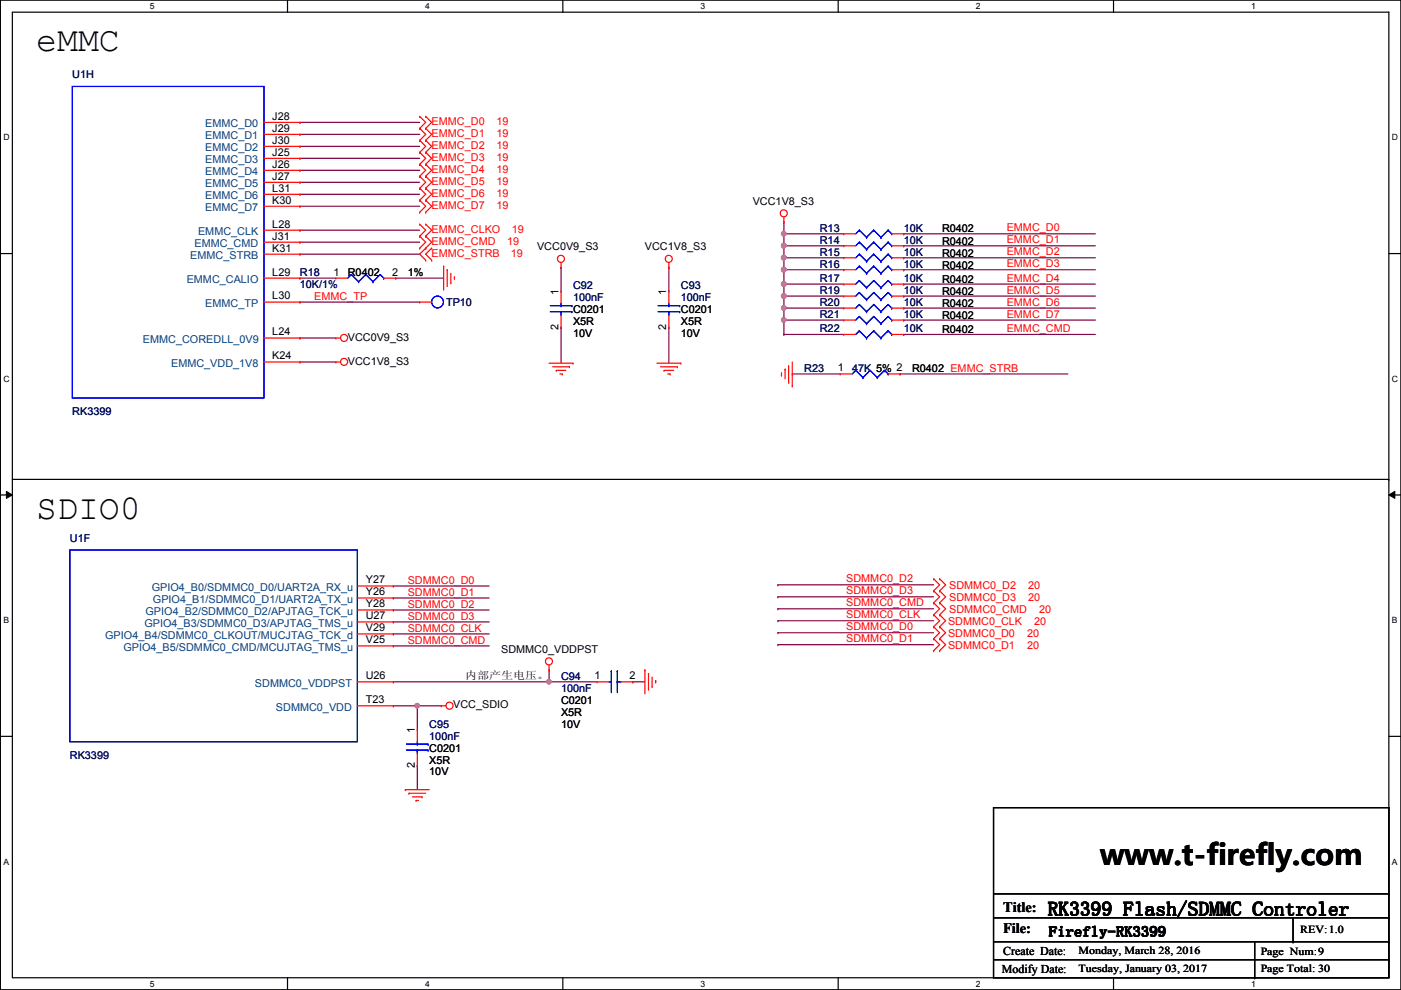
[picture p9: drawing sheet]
<svg xmlns="http://www.w3.org/2000/svg" width="297mm" height="210mm" viewBox="0 0 297 210" stroke-linecap="round" stroke-linejoin="round" font-family="sans-serif">
<path d="M.1 0h296.9v209.8h-296.9zM2.6 2.6h291.9v204.7h-291.9z" fill="none" stroke="#000" stroke-width=".25"/>
<g fill="#fff">
<path d="M31.8 .3h1v2h-1z"/>
<path d="M31.8 207.6h1v1.9h-1z"/>
</g>
<path d="M61 0v2.6M61 207.3v2.5" fill="none" stroke="#000" stroke-width=".25"/>
<g fill="#fff">
<path d="M90.1 .3h1v2h-1z"/>
<path d="M90.1 207.6h1v1.9h-1z"/>
</g>
<path d="M119.3 0v2.6M119.3 207.3v2.5" fill="none" stroke="#000" stroke-width=".25"/>
<g fill="#fff">
<path d="M148.5 .3h1v2h-1z"/>
<path d="M148.5 207.6h1v1.9h-1z"/>
</g>
<path d="M177.7 0v2.6M177.7 207.3v2.5" fill="none" stroke="#000" stroke-width=".25"/>
<g fill="#fff">
<path d="M206.9 .3h1v2h-1z"/>
<path d="M206.9 207.6h1v1.9h-1z"/>
</g>
<path d="M236.1 0v2.6M236.1 207.3v2.5" fill="none" stroke="#000" stroke-width=".25"/>
<g fill="#fff">
<path d="M265.3 .3h.9v2h-.9z"/>
<path d="M265.3 207.6h.9v1.9h-.9z"/>
<path d="M.7 28.2h1.3v1.9h-1.3z"/>
<path d="M295.1 28.2h1.3v1.9h-1.3z"/>
<path d="M.7 79.3h1.3v2h-1.3z"/>
<path d="M295.1 79.3h1.3v2h-1.3z"/>
</g>
<path d="M.1 53.8h2.5M294.5 53.8h2.5" fill="none" stroke="#000" stroke-width=".25"/>
<g fill="#fff">
<path d="M.7 130.5h1.2v2h-1.2z"/>
<path d="M295.1 130.5h1.2v2h-1.2z"/>
</g>
<path d="M.1 104.9h2.5M294.5 104.9h2.5" fill="none" stroke="#000" stroke-width=".25"/>
<path d="M1.4 104.2l1.2 .7-1.2 .8zM294.5 104.9l1.2-.7v1.5z" fill="#000"/>
<path d="M1.4 104.2l1.2 .7-1.2 .8zM294.5 104.9l1.2-.7v1.5z" fill="none" stroke="#000" stroke-width=".21"/>
<g fill="#fff">
<path d="M.7 181.7h1.2v2h-1.2z"/>
<path d="M295.1 181.7h1.2v2h-1.2z"/>
</g>
<path d="M2.6 101.6h291.9M294.5 101.6h.1M.1 156.1h2.5M294.5 156.1h2.5" fill="none" stroke="#000" stroke-width=".25"/>
<g fill="none" stroke="#800040" stroke-width=".25">
<path d="M63.6 26h.1M63.6 38.7h.1M63.6 36.1h.1M63.6 33.6h.1M63.6 31h.1M63.6 28.5h.1M63.6 26h25.4M63.6 38.7h25.4M63.6 36.1h25.4M63.6 33.6h25.4M63.6 31h25.4M63.6 28.5h25.4"/>
<path d="M63.6 48.8h.1M63.6 51.4h.1M63.6 43.7h.1M63.6 41.2h.1M63.6 59h.1M63.6 53.9h.1M63.6 48.8h25.4M63.6 51.4h25.4M63.6 43.7h25.4M63.6 41.2h25.4M63.6 59h7.6M63.6 53.9h25.4"/>
<path d="M83.9 59h.1M83.9 59h10.2M119 56.7h.1M119 56.7v5.1M141.8 56.7h.1M141.8 56.7v5.1M63.6 64.1h.1M63.6 71.7h.1M63.6 76.8h.1M63.6 64.1h25.4M63.6 71.7h7.6M63.6 76.8h7.6"/>
<path d="M119 69.4h.1M119 69.4v7.6M141.8 69.4h.1M141.8 69.4v7.6M83.4 136.9h.1M83.4 126.8h.1M83.4 124.2h.1M83.4 134.4h.1M83.4 129.3h.1M83.4 131.9h.1M83.4 136.9h20.3M83.4 126.8h20.3"/>
<path d="M83.4 124.2h20.3M83.4 134.4h20.3M83.4 129.3h20.3M83.4 131.9h20.3M83.4 144.6h.1M83.4 144.6h43.2M88.5 149.6h.1M88.5 149.6h5.1M116.4 142h.1M116.4 144.6h.1M116.4 142v2.6M88.5 162.3h.1"/>
<path d="M88.5 162.3v5.1"/>
</g>
<circle cx="116.4" cy="144.5" r=".49" fill="#f0f"/>
<circle cx="116.4" cy="144.5" r=".49" fill="none" stroke="#f0f" stroke-width=".25"/>
<path d="M88.5 149.6h.1M88.5 149.6v5.1M134.2 144.6h.1M134.2 144.6h2.5" fill="none" stroke="#800040" stroke-width=".25"/>
<circle cx="88.5" cy="149.6" r=".49" fill="#f0f"/>
<circle cx="88.5" cy="149.6" r=".49" fill="none" stroke="#f0f" stroke-width=".25"/>
<g fill="none" stroke="#800040" stroke-width=".25">
<path d="M166.2 62.8h.1M166.2 67.9h.1M166.2 62.8h12.7M166.2 67.9h12.7M168 79.3h.1M168 79.3h10.1M190.8 79.3h.1M190.8 79.3h35.6M164.9 124h.1M164.9 126.5h.1M164.9 129.1h.1M164.9 131.6h.1"/>
<path d="M164.9 134.2h.1M164.9 136.7h.1M164.9 124h33M164.9 126.5h33M164.9 129.1h33M164.9 131.6h33M164.9 134.2h33M164.9 136.7h33M83.4 149.6h.1M83.4 149.6h5.1"/>
</g>
<circle cx="166.2" cy="67.8" r=".49" fill="#f0f"/>
<circle cx="166.2" cy="67.8" r=".49" fill="none" stroke="#f0f" stroke-width=".25"/>
<path d="M166.2 52.1h.1M166.2 54.7h.1M166.2 49.6h.1M166.2 57.2h.1M166.2 52.1h12.7M166.2 54.7h12.7M166.2 49.6h12.7M166.2 57.2h12.7" fill="none" stroke="#800040" stroke-width=".25"/>
<circle cx="166.2" cy="57.2" r=".49" fill="#f0f"/>
<circle cx="166.2" cy="57.2" r=".49" fill="none" stroke="#f0f" stroke-width=".25"/>
<path d="M166.2 54.7h.1M166.2 54.7v2.5" fill="none" stroke="#800040" stroke-width=".25"/>
<circle cx="166.2" cy="57.2" r=".49" fill="#f0f"/>
<circle cx="166.2" cy="57.2" r=".49" fill="none" stroke="#f0f" stroke-width=".25"/>
<circle cx="166.2" cy="54.6" r=".49" fill="#f0f"/>
<circle cx="166.2" cy="54.6" r=".49" fill="none" stroke="#f0f" stroke-width=".25"/>
<path d="M166.2 60.2h.1M166.2 60.2v2.6" fill="none" stroke="#800040" stroke-width=".25"/>
<circle cx="166.2" cy="62.8" r=".49" fill="#f0f"/>
<circle cx="166.2" cy="62.8" r=".49" fill="none" stroke="#f0f" stroke-width=".25"/>
<path d="M166.2 52.1h.1M166.2 52.1v2.6" fill="none" stroke="#800040" stroke-width=".25"/>
<circle cx="166.2" cy="54.6" r=".49" fill="#f0f"/>
<circle cx="166.2" cy="54.6" r=".49" fill="none" stroke="#f0f" stroke-width=".25"/>
<circle cx="166.2" cy="52.1" r=".49" fill="#f0f"/>
<circle cx="166.2" cy="52.1" r=".49" fill="none" stroke="#f0f" stroke-width=".25"/>
<path d="M166.2 62.8h.1M166.2 62.8v2.5" fill="none" stroke="#800040" stroke-width=".25"/>
<circle cx="166.2" cy="62.8" r=".49" fill="#f0f"/>
<circle cx="166.2" cy="62.8" r=".49" fill="none" stroke="#f0f" stroke-width=".25"/>
<path d="M166.2 49.6h.1M166.2 49.6v2.5" fill="none" stroke="#800040" stroke-width=".25"/>
<circle cx="166.2" cy="52.1" r=".49" fill="#f0f"/>
<circle cx="166.2" cy="52.1" r=".49" fill="none" stroke="#f0f" stroke-width=".25"/>
<circle cx="166.2" cy="49.5" r=".49" fill="#f0f"/>
<circle cx="166.2" cy="49.5" r=".49" fill="none" stroke="#f0f" stroke-width=".25"/>
<g fill="none" stroke="#800040" stroke-width=".25">
<path d="M166.2 57.2h.1M166.2 57.2v3M191.6 49.6h.1M191.6 52.1h.1M191.6 54.7h.1M191.6 57.2h.1M191.6 49.6h40.6M191.6 52.1h40.6M191.6 54.7h40.6M191.6 57.2h40.6M166.2 67.9h.1M166.2 70.9h.1"/>
<path d="M166.2 67.9v3M166.2 70.9h12.7M191.6 60.2h.1M191.6 62.8h.1M191.6 65.3h.1M191.6 67.9h.1M191.6 70.9h.1M191.6 60.2h40.6M191.6 62.8h40.6M191.6 65.3h40.6M191.6 67.9h40.6M191.6 70.9h40.6"/>
</g>
<circle cx="166.2" cy="60.2" r=".49" fill="#f0f"/>
<circle cx="166.2" cy="60.2" r=".49" fill="none" stroke="#f0f" stroke-width=".25"/>
<path d="M166.2 47h.1M166.2 47v2.6M166.2 65.3h.1M166.2 65.3v2.6" fill="none" stroke="#800040" stroke-width=".25"/>
<circle cx="166.2" cy="65.3" r=".49" fill="#f0f"/>
<circle cx="166.2" cy="65.3" r=".49" fill="none" stroke="#f0f" stroke-width=".25"/>
<path d="M166.2 60.2h.1M166.2 60.2h12.7" fill="none" stroke="#800040" stroke-width=".25"/>
<circle cx="166.2" cy="60.2" r=".49" fill="#f0f"/>
<circle cx="166.2" cy="60.2" r=".49" fill="none" stroke="#f0f" stroke-width=".25"/>
<path d="M166.2 65.3h.1M166.2 65.3h12.7" fill="none" stroke="#800040" stroke-width=".25"/>
<g fill="none" stroke="#f00" stroke-width=".25">
<path d="M56 26h7.6M56 28.5h7.6M56 31h7.6M56 33.6h7.6M56 36.1h7.6M56 38.7h7.6M63.6 26h.1M63.6 28.5h.1M63.6 31h.1M63.6 33.6h.1M63.6 36.1h.1M63.6 38.7h.1"/>
<path d="M89 27.2h.1M89 24.7h.1M89 29.8h.1M89 32.3h.1M89 34.8h.1M89 37.4h.1M89 39.9h.1M89 24.7l1.3 1.3-1.3 1.2M89 27.2l1.3 1.3-1.3 1.3M89 29.8l1.3 1.2-1.3 1.3M89 32.3l1.3 1.3-1.3 1.2M89 34.8l1.3 1.3-1.3 1.3"/>
<path d="M89 37.4l1.3 1.3-1.3 1.2M89 39.9l1.3 1.3-1.3 1.3M90.3 27.2h.1M90.3 24.7h.1M90.3 29.8h.1M90.3 32.3h.1M90.3 34.8h.1M90.3 37.4h.1M90.3 39.9h.1M90.3 24.7l1.2 1.3-1.2 1.2M90.3 27.2l1.2 1.3-1.2 1.3M90.3 29.8l1.2 1.2-1.2 1.3"/>
<path d="M90.3 32.3l1.2 1.3-1.2 1.2M90.3 34.8l1.2 1.3-1.2 1.3M90.3 37.4l1.2 1.3-1.2 1.2M90.3 39.9l1.2 1.3-1.2 1.3M56 59h7.6M56 53.9h7.6M56 48.8h7.6M56 51.4h7.6M56 41.2h7.6M56 43.7h7.6M63.6 53.9h.1M63.6 48.8h.1"/>
<path d="M63.6 51.4h.1M63.6 41.2h.1M63.6 43.7h.1M63.6 59h.1M71.2 59h.1M71.2 59h2.5M81.4 59h2.5M83.9 59h.1M89 52.6h.1M89 50.1h.1M89 47.5h.1M89 42.5h.1"/>
<path d="M89 45h.1M89 50.1l1.3 1.3-1.3 1.2M89 47.5l1.3 1.3-1.3 1.3M89 42.5l1.3 1.2-1.3 1.3M90.3 52.6h.1M90.3 50.1h.1M90.3 47.5h.1M90.3 42.5h.1M90.3 45h.1M90.3 55.2h.1M90.3 50.1l1.2 1.3-2.5 2.5 1.3 1.3M90.3 47.5l1.2 1.3-1.2 1.3"/>
<path d="M90.3 42.5l1.2 1.2-1.2 1.3M91.5 55.2h.1M91.5 52.6h.1M91.5 52.6l-1.2 1.3 1.2 1.3M94.1 56.4h.1M94.1 56.4v5.1M94.8 57.2h.1M94.8 57.2v3.5M95.6 60h.1M95.6 58v2M96.3 58.7h.1M96.3 58.7v.5"/>
<path d="M119 56.7h.1M119 55.7v1M141.8 56.7h.1M141.8 55.7v1M166.2 47h.1M166.2 46v1M178.9 57.2h.1M178.9 49.6h.1M178.9 52.1h.1M178.9 54.7h.1M178.9 57.2h2.5M178.9 49.6h2.5"/>
<path d="M178.9 52.1h2.5M178.9 54.7h2.5M189.1 57.2h2.5M189.1 49.6h2.5M189.1 52.1h2.5M189.1 54.7h2.5M191.6 57.2h.1M191.6 49.6h.1M191.6 52.1h.1M191.6 54.7h.1M56 76.8h7.6M56 71.7h7.6"/>
<path d="M56 64.1h7.6M63.6 76.8h.1M63.6 64.1h.1M63.6 71.7h.1M71.2 76.8h.1M71.2 71.7h.1M71.2 76.8h1M71.2 71.7h1M89 64.1h.1M89 64.1h2.5M116.4 77h5.1M117.2 77.8h3.5"/>
<path d="M117.9 78.5h.1M117.9 78.5h2.1M118.7 79.3h.5M119 61.8h.1M119 69.4h.1M119 61.8v2.5M119 66.8v2.6M119.2 79.3h.1M120.7 77.8h.1M121.5 77h.1M139.3 77h5.1M140 77.8h3.6"/>
<path d="M140.8 78.5h.1M140.8 78.5h2M141.6 79.3h.5M141.8 61.8h.1M141.8 69.4h.1M141.8 61.8v2.5M141.8 66.8v2.6M142.1 79.3h.1M143.6 77.8h.1M144.4 77h.1M165.7 79.5h.1M165.7 79v.5"/>
<path d="M166.5 78.3h.1M166.5 78.3v2M167.2 77.5v3.6M168 76.8v5M178.1 79.3h.1M178.1 79.3h2.6M178.9 60.2h.1M178.9 70.9h.1M178.9 62.8h.1M178.9 65.3h.1M178.9 67.9h.1M178.9 60.2h2.5"/>
<path d="M178.9 70.9h2.5M178.9 62.8h2.5M178.9 65.3h2.5M178.9 67.9h2.5M188.3 79.3h2.5M189.1 60.2h2.5M189.1 70.9h2.5M189.1 62.8h2.5M189.1 65.3h2.5M189.1 67.9h2.5M190.8 79.3h.1M191.6 60.2h.1"/>
<path d="M191.6 70.9h.1M191.6 62.8h.1M191.6 65.3h.1M191.6 67.9h.1M167.2 81.1h.1M168 81.8h.1M75.8 124.2h7.6M75.8 126.8h7.6M75.8 129.3h7.6M75.8 131.9h7.6M75.8 134.4h7.6M75.8 136.9h7.6"/>
<path d="M83.4 124.2h.1M83.4 126.8h.1M83.4 129.3h.1M83.4 131.9h.1M83.4 134.4h.1M83.4 136.9h.1M197.9 122.7h.1M197.9 125.3h.1M197.9 127.8h.1M197.9 130.3h.1M197.9 132.9h.1M197.9 135.4h.1"/>
<path d="M197.9 138h.1M197.9 122.7l1.3 1.3-1.3 1.3M197.9 125.3l1.3 1.2-1.3 1.3M197.9 127.8l1.3 1.3-1.3 1.2M197.9 130.3l1.3 1.3-1.3 1.3M197.9 132.9l1.3 1.3-1.3 1.2M197.9 135.4l1.3 1.3-1.3 1.3M199.2 122.7h.1M199.2 125.3h.1M199.2 127.8h.1M199.2 130.3h.1M199.2 132.9h.1"/>
<path d="M199.2 135.4h.1M199.2 138h.1M199.2 122.7l1.3 1.3-1.3 1.3M199.2 125.3l1.3 1.2-1.3 1.3M199.2 127.8l1.3 1.3-1.3 1.2M199.2 130.3l1.3 1.3-1.3 1.3M199.2 132.9l1.3 1.3-1.3 1.2M199.2 135.4l1.3 1.3-1.3 1.3M75.8 149.6h7.6M75.8 144.6h7.6M83.4 149.6h.1M83.4 144.6h.1"/>
<path d="M88.5 154.7h.1M88.5 154.7v2.6M88.5 159.8v2.5M93.6 149.6h.1M93.6 149.6h1M116.4 142h.1M116.4 141v1M126.6 144.6h.1M126.6 144.6h2.5M131.7 144.6h2.5M134.2 144.6h.1M136.7 142h.1"/>
<path d="M136.7 142v5.1M137.5 142.8h.1M137.5 142.8v3.5M138.3 145.6h.1M138.3 143.6v2M139 144.3h.1M139 144.3v.5M85.9 167.4h.1M85.9 167.4h5.1M86.7 168.2h.1M86.7 168.2h3.6M87.5 169h2"/>
<path d="M88.2 169.7h.1M88.2 169.7h.5M88.5 162.3h.1M89.5 169h.1"/>
<circle cx="118.9" cy="54.9" r=".75"/>
<circle cx="141.8" cy="54.9" r=".75"/>
<circle cx="166.2" cy="45.2" r=".75"/>
<circle cx="73" cy="76.7" r=".75"/>
<circle cx="73" cy="71.6" r=".75"/>
<circle cx="95.3" cy="149.6" r=".75"/>
<circle cx="116.4" cy="140.2" r=".75"/>
</g>
<g fill="none" stroke="#000" stroke-width=".25">
<path d="M210.6 171.2h83.9v36.1h-83.9zM210.6 189.5h83.9M210.6 194.6h83.9M210.6 199.7h83.9M266 199.7v7.6M274.1 199.7h.1M274.1 194.6v5.1M294.5 189.5h.1M294.5 194.6h.1M294.5 199.7h.1M210.6 203.5h83.9M266 207.3h.1"/>
<path d="M294.5 203.5h.1"/>
</g>
<g fill="none" stroke="#00f" stroke-width=".25">
<path d="M15.3 18.3h40.7v66.1h-40.7zM74.5 58.2h.1M74.5 58.2l-.8 .8M74.5 58.2l1.5 1.5M76 59.7h.1M77.6 58.2h.1M77.6 58.2l-1.6 1.5M77.6 58.2l1.5 1.5M79.1 59.7h.1M80.6 58.2h.1M80.6 58.2l-1.5 1.5M80.6 58.2l.8 .8"/>
<path d="M81.4 59h.1M182.2 56.4h.1M182.2 59.5h.1M182.2 48.8h.1M182.2 51.4h.1M182.2 53.9h.1M182.2 56.4l-.8 .8M182.2 56.4l1.5 1.6M182.2 59.5l-.8 .7M182.2 59.5l1.5 1.5M182.2 48.8l-.8 .8M182.2 48.8l1.5 1.5"/>
<path d="M182.2 51.4l-.8 .7M182.2 51.4l1.5 1.5M182.2 53.9l-.8 .8M182.2 53.9l1.5 1.5M183.7 58h.1M183.7 50.3h.1M183.7 52.9h.1M183.7 55.4h.1M185.2 56.4h.1M185.2 59.5h.1M185.2 48.8h.1M185.2 51.4h.1"/>
<path d="M185.2 53.9h.1M185.2 59.5l1.6 1.5M185.2 56.4l-1.5 1.6M185.2 56.4l1.6 1.6M185.2 59.5l-1.5 1.5M185.2 48.8l-1.5 1.5M185.2 48.8l1.6 1.5M185.2 51.4l-1.5 1.5M185.2 51.4l1.6 1.5M185.2 53.9l-1.5 1.5M185.2 53.9l1.6 1.5M186.8 58h.1"/>
<path d="M186.8 50.3h.1M186.8 52.9h.1M186.8 55.4h.1M188.3 56.4h.1M188.3 59.5h.1M188.3 48.8h.1M188.3 51.4h.1M188.3 53.9h.1M188.3 59.5l.8 .7M188.3 56.4l-1.5 1.6M188.3 56.4l.8 .8M188.3 59.5l-1.5 1.5"/>
<path d="M188.3 48.8l-1.5 1.5M188.3 48.8l.8 .8M188.3 51.4l-1.5 1.5M188.3 51.4l.8 .7M188.3 53.9l-1.5 1.5M188.3 53.9l.8 .8M189.1 57.2h.1M189.1 49.6h.1M189.1 52.1h.1M189.1 54.7h.1M116.7 66.1h4.5M116.7 64.8h4.5"/>
<path d="M119 64.8h.1M119 66.1h.1M119 64.3v.5M119 66.1v.7M121.2 66.1h.1M121.2 64.8h.1M139.5 66.1h4.6M139.5 64.8h4.6M141.8 64.8h.1M141.8 66.1h.1M141.8 64.3v.5M141.8 66.1v.7"/>
<path d="M144.1 66.1h.1M144.1 64.8h.1M181.4 78.5h.1M181.4 78.5l-.7 .8M181.4 78.5l1.6 1.6M182.2 70.1h.1M182.2 62h.1M182.2 64.6h.1M182.2 67.1h.1M182.2 70.1l-.8 .8M182.2 70.1l1.5 1.6M182.2 67.1l1.5 1.5"/>
<path d="M182.2 62l-.8 .8M182.2 62l1.5 1.5M182.2 64.6l-.8 .7M182.2 64.6l1.5 1.5M182.2 67.1l-.8 .8M183.7 61h.1M183.7 71.7h.1M183.7 63.5h.1M183.7 66.1h.1M183.7 68.6h.1M184.5 78.5h.1M184.5 78.5l-1.5 1.6"/>
<path d="M184.5 78.5l1.5 1.6M185.2 70.1h.1M185.2 62h.1M185.2 64.6h.1M185.2 67.1h.1M185.2 67.1l-1.5 1.5M185.2 70.1l-1.5 1.6M185.2 70.1l1.6 1.6M185.2 67.1l1.6 1.5M185.2 62l-1.5 1.5M185.2 62l1.6 1.5M185.2 64.6l-1.5 1.5"/>
<path d="M185.2 64.6l1.6 1.5M186.8 61h.1M186.8 71.7h.1M186.8 63.5h.1M186.8 66.1h.1M186.8 68.6h.1M187.5 78.5h.1M187.5 78.5l-1.5 1.6M187.5 78.5l.8 .8M188.3 70.1h.1M188.3 79.3h.1M188.3 62h.1"/>
<path d="M188.3 64.6h.1M188.3 67.1h.1M188.3 67.1l-1.5 1.5M188.3 70.1l-1.5 1.6M188.3 70.1l.8 .8M188.3 62l-1.5 1.5M188.3 62l.8 .8M188.3 64.6l-1.5 1.5M188.3 64.6l.8 .7M188.3 67.1l.8 .8M189.1 60.2h.1M189.1 70.9h.1"/>
<path d="M189.1 62.8h.1M189.1 65.3h.1M189.1 67.9h.1M183 80.1h.1M186 80.1h.1M14.8 116.6h61v40.7h-61zM86.2 159h4.6M86.2 157.8h4.6M88.5 157.8h.1M88.5 159h.1M88.5 157.3v.5M88.5 159v.8"/>
<path d="M90.8 159h.1M90.8 157.8h.1M129.1 144.6h.5M129.6 144.6h.1M129.6 142.3h.1M129.6 142.3v4.6M130.9 142.3h.1M130.9 144.6h.1M130.9 144.6h.8M130.9 142.3v4.6"/>
<circle cx="92.8" cy="64" r="1.25"/>
</g>
<circle cx="116.4" cy="144.5" r=".49" fill="#f0f"/>
<circle cx="116.4" cy="144.5" r=".49" fill="none" stroke="#f0f" stroke-width=".25"/>
<circle cx="88.5" cy="149.6" r=".49" fill="#f0f"/>
<circle cx="88.5" cy="149.6" r=".49" fill="none" stroke="#f0f" stroke-width=".25"/>
<circle cx="166.2" cy="67.8" r=".49" fill="#f0f"/>
<circle cx="166.2" cy="67.8" r=".49" fill="none" stroke="#f0f" stroke-width=".25"/>
<circle cx="166.2" cy="57.2" r=".49" fill="#f0f"/>
<circle cx="166.2" cy="57.2" r=".49" fill="none" stroke="#f0f" stroke-width=".25"/>
<circle cx="166.2" cy="57.2" r=".49" fill="#f0f"/>
<circle cx="166.2" cy="57.2" r=".49" fill="none" stroke="#f0f" stroke-width=".25"/>
<circle cx="166.2" cy="54.6" r=".49" fill="#f0f"/>
<circle cx="166.2" cy="54.6" r=".49" fill="none" stroke="#f0f" stroke-width=".25"/>
<circle cx="166.2" cy="62.8" r=".49" fill="#f0f"/>
<circle cx="166.2" cy="62.8" r=".49" fill="none" stroke="#f0f" stroke-width=".25"/>
<circle cx="166.2" cy="54.6" r=".49" fill="#f0f"/>
<circle cx="166.2" cy="54.6" r=".49" fill="none" stroke="#f0f" stroke-width=".25"/>
<circle cx="166.2" cy="52.1" r=".49" fill="#f0f"/>
<circle cx="166.2" cy="52.1" r=".49" fill="none" stroke="#f0f" stroke-width=".25"/>
<circle cx="166.2" cy="62.8" r=".49" fill="#f0f"/>
<circle cx="166.2" cy="62.8" r=".49" fill="none" stroke="#f0f" stroke-width=".25"/>
<circle cx="166.2" cy="52.1" r=".49" fill="#f0f"/>
<circle cx="166.2" cy="52.1" r=".49" fill="none" stroke="#f0f" stroke-width=".25"/>
<circle cx="166.2" cy="49.5" r=".49" fill="#f0f"/>
<circle cx="166.2" cy="49.5" r=".49" fill="none" stroke="#f0f" stroke-width=".25"/>
<circle cx="166.2" cy="60.2" r=".49" fill="#f0f"/>
<circle cx="166.2" cy="60.2" r=".49" fill="none" stroke="#f0f" stroke-width=".25"/>
<circle cx="166.2" cy="65.3" r=".49" fill="#f0f"/>
<circle cx="166.2" cy="65.3" r=".49" fill="none" stroke="#f0f" stroke-width=".25"/>
<circle cx="166.2" cy="60.2" r=".49" fill="#f0f"/>
<circle cx="166.2" cy="60.2" r=".49" fill="none" stroke="#f0f" stroke-width=".25"/>
<g font-size="7.4">
<text x="7.7" y="10.7">eMMC</text>
<text x="7.7" y="110">SDIO0</text>
</g>
<text font-size="6.1" x="233.3" y="183.3">www.t-firefly.com</text>
<text font-size="4.1" x="222.2" y="194.1">RK3399 Flash/SDMMC Controler</text>
<g font-size="3">
<text x="212.7" y="193.3">Title:</text>
<text x="212.7" y="197.9">File:</text>
<text x="222.4" y="198.5">Firefly-RK3399</text>
</g>
<g font-size="2.5">
<text x="212.7" y="202.5">Create Date:</text>
<text x="212.4" y="206.3">Modify Date:</text>
</g>
<g font-size="2.3" fill="#000080">
<text x="15.3" y="16.6">U1H</text>
<text x="173.8" y="49.1">R13</text>
<text x="173.8" y="51.6">R14</text>
<text x="191.6" y="49.1">10K</text>
<text x="191.6" y="51.6">10K</text>
<text x="63.6" y="58.5">R18</text>
<text x="173.8" y="56.7">R16</text>
<text x="173.8" y="59.8">R17</text>
<text x="173.8" y="54.2">R15</text>
<text x="191.6" y="56.7">10K</text>
<text x="191.6" y="59.8">10K</text>
<text x="191.6" y="54.2">10K</text>
<text x="63.6" y="61">10K/1%</text>
<text x="94.6" y="64.9">TP10</text>
<text x="121.5" y="61.3">C92</text>
<text x="121.5" y="63.8">100nF</text>
<text x="144.4" y="61.3">C93</text>
<text x="144.4" y="63.8">100nF</text>
<text x="173.8" y="62.3">R19</text>
<text x="173.8" y="64.9">R20</text>
<text x="191.6" y="62.3">10K</text>
<text x="191.6" y="64.9">10K</text>
<text x="173.8" y="70.4">R22</text>
<text x="173.8" y="67.4">R21</text>
<text x="191.6" y="70.4">10K</text>
<text x="191.6" y="67.4">10K</text>
<text x="170.5" y="78.8">R23</text>
<text x="180.7" y="78.8">47K 5% 2</text>
<text x="15.3" y="88">RK3399</text>
<text x="14.8" y="114.9">U1F</text>
<text x="119" y="144.1">C94</text>
<text x="119" y="146.6">100nF</text>
<text x="91" y="154.3">C95</text>
<text x="14.8" y="160.9">RK3399</text>
<text x="91" y="156.8">100nF</text>
</g>
<g font-size="2.3" fill="#004080">
<text x="43.5" y="27">EMMC_D0</text>
<text x="43.5" y="29.5">EMMC_D1</text>
<text x="43.5" y="32.1">EMMC_D2</text>
<text x="43.5" y="34.6">EMMC_D3</text>
<text x="43.5" y="37.2">EMMC_D4</text>
<text x="43.5" y="39.7">EMMC_D5</text>
<text x="43.5" y="42.2">EMMC_D6</text>
<text x="43.5" y="44.8">EMMC_D7</text>
<text x="41.2" y="52.4">EMMC_CMD</text>
<text x="42" y="49.9">EMMC_CLK</text>
<text x="40.3" y="54.9">EMMC_STRB</text>
<text x="39.6" y="60">EMMC_CALIO</text>
<text x="43.5" y="65.1">EMMC_TP</text>
<text x="30.3" y="72.7">EMMC_COREDLL_0V9</text>
<text x="36.3" y="77.8">EMMC_VDD_1V8</text>
<text x="32.2" y="125.3">GPIO4_B0/SDMMC0_D0/UART2A_RX_u</text>
<text x="30.9" y="130.4">GPIO4_B2/SDMMC0_D2/APJTAG_TCK_u</text>
<text x="32.4" y="127.8">GPIO4_B1/SDMMC0_D1/UART2A_TX_u</text>
<text x="22.3" y="135.5">GPIO4_B4/SDMMC0_CLKOUT/MUCJTAG_TCK_d</text>
<text x="30.6" y="132.9">GPIO4_B3/SDMMC0_D3/APJTAG_TMS_u</text>
<text x="26.2" y="138">GPIO4_B5/SDMMC0_CMD/MCUJTAG_TMS_u</text>
<text x="54.1" y="145.6">SDMMC0_VDDPST</text>
<text x="58.5" y="150.7">SDMMC0_VDD</text>
</g>
<g font-size="2.3">
<text x="57.7" y="25.4">J28</text>
<text x="57.7" y="27.9">J29</text>
<text x="57.7" y="30.5">J30</text>
<text x="57.7" y="33">J25</text>
<text x="57.7" y="35.6">J26</text>
<text x="57.7" y="38.1">J27</text>
<text x="57.7" y="40.6">L31</text>
<text x="57.7" y="43.2">K30</text>
<text x="159.6" y="43.5">VCC1V8_S3</text>
<text x="57.7" y="53.3">K31</text>
<text x="57.7" y="48.3">L28</text>
<text x="57.7" y="50.8">J31</text>
<text x="113.9" y="52.9">VCC0V9_S3</text>
<text x="136.7" y="52.9">VCC1V8_S3</text>
<text x="199.7" y="49.1">R0402</text>
<text x="199.7" y="51.9">R0402</text>
<text x="57.7" y="58.4">L29</text>
<text x="70.7" y="58.4">1</text>
<text x="73.7" y="58.5">R0402</text>
<text x="83.1" y="58.4">2</text>
<text x="86.4" y="58.5">1%</text>
<text x="199.7" y="57">R0402</text>
<text x="199.7" y="54.4">R0402</text>
<text x="57.7" y="63.5">L30</text>
<text x="118.4" y="62.5" transform="rotate(-90 118.4 62.5)">1</text>
<text x="141.3" y="62.5" transform="rotate(-90 141.3 62.5)">1</text>
<text x="199.7" y="60">R0402</text>
<text x="199.7" y="62.6">R0402</text>
<text x="199.7" y="65.1">R0402</text>
<text x="57.7" y="71.1">L24</text>
<text x="118.4" y="69.9" transform="rotate(-90 118.4 69.9)">2</text>
<text x="121.5" y="66.4">C0201</text>
<text x="121.5" y="68.9">X5R</text>
<text x="121.5" y="71.5">10V</text>
<text x="141.3" y="69.9" transform="rotate(-90 141.3 69.9)">2</text>
<text x="144.4" y="66.4">C0201</text>
<text x="144.4" y="68.9">X5R</text>
<text x="144.4" y="71.5">10V</text>
<text x="199.7" y="70.7">R0402</text>
<text x="199.7" y="67.6">R0402</text>
<text x="57.7" y="76.2">K24</text>
<text x="73.7" y="77.3">VCC1V8_S3</text>
<text x="73.7" y="72.2">VCC0V9_S3</text>
<text x="177.6" y="78.7">1</text>
<text x="193.4" y="78.8">R0402 EMMC_STRB</text>
<text x="77.6" y="123.7">Y27</text>
<text x="77.6" y="126.2">Y26</text>
<text x="77.6" y="128.8">Y28</text>
<text x="77.6" y="131.3">U27</text>
<text x="77.6" y="133.9">V29</text>
<text x="77.6" y="136.4">V25</text>
<text x="98.6" y="143.9">内内内内内内。</text>
<text x="106.3" y="138.5">SDMMC0_VDDPST</text>
<text x="77.6" y="149.1">T23</text>
<text x="77.6" y="144">U26</text>
<text x="119" y="149.2">C0201</text>
<text x="126.1" y="144">1</text>
<text x="133.4" y="144">2</text>
<text x="87.9" y="155.5" transform="rotate(-90 87.9 155.5)">1</text>
<text x="96.1" y="150.2">VCC_SDIO</text>
<text x="119" y="151.7">X5R</text>
<text x="119" y="154.3">10V</text>
<text x="91" y="159.3">C0201</text>
<text x="91" y="161.9">X5R</text>
<text x="87.9" y="162.9" transform="rotate(-90 87.9 162.9)">2</text>
<text x="91" y="164.4">10V</text>
<text x="275.7" y="197.9">REV:1.0</text>
<text x="228.7" y="202.2">Monday, March 28, 2016</text>
<text x="267.3" y="202.5">Page Num:9</text>
<text x="228.7" y="206">Tuesday, January 03, 2017</text>
<text x="267.3" y="206">Page Total: 30</text>
</g>
<g font-size="2.3" fill="#f00">
<text x="91.5" y="26.5">EMMC_D0</text>
<text x="91.5" y="29">EMMC_D1</text>
<text x="105.2" y="26.5">19</text>
<text x="105.2" y="29">19</text>
<text x="91.5" y="31.6">EMMC_D2</text>
<text x="91.5" y="34.1">EMMC_D3</text>
<text x="105.2" y="31.6">19</text>
<text x="105.2" y="34.1">19</text>
<text x="91.5" y="36.7">EMMC_D4</text>
<text x="91.5" y="39.2">EMMC_D5</text>
<text x="91.5" y="41.7">EMMC_D6</text>
<text x="105.2" y="36.7">19</text>
<text x="105.2" y="39.2">19</text>
<text x="105.2" y="41.7">19</text>
<text x="91.5" y="44.3">EMMC_D7</text>
<text x="105.2" y="44.3">19</text>
<text x="91.5" y="51.9">EMMC_CMD</text>
<text x="91.5" y="49.4">EMMC_CLKO</text>
<text x="107.5" y="51.9">19</text>
<text x="108.5" y="49.4">19</text>
<text x="213.4" y="49.1">EMMC_D0</text>
<text x="213.4" y="51.6">EMMC_D1</text>
<text x="91.5" y="54.4">EMMC_STRB</text>
<text x="108.3" y="54.4">19</text>
<text x="213.4" y="59.7">EMMC_D4</text>
<text x="213.4" y="54.1">EMMC_D2</text>
<text x="213.4" y="56.7">EMMC_D3</text>
<text x="66.6" y="63.5">EMMC_TP</text>
<text x="213.4" y="62.3">EMMC_D5</text>
<text x="213.4" y="64.8">EMMC_D6</text>
<text x="213.4" y="67.4">EMMC_D7</text>
<text x="213.4" y="70.4">EMMC_CMD</text>
<text x="86.4" y="123.7">SDMMC0_D0</text>
<text x="179.4" y="123.5">SDMMC0_D2</text>
<text x="201.2" y="124.8">SDMMC0_D2</text>
<text x="218" y="124.8">20</text>
<text x="86.4" y="126.3">SDMMC0_D1</text>
<text x="86.4" y="128.8">SDMMC0_D2</text>
<text x="86.4" y="131.4">SDMMC0_D3</text>
<text x="179.4" y="126">SDMMC0_D3</text>
<text x="179.4" y="128.6">SDMMC0_CMD</text>
<text x="179.4" y="131.1">SDMMC0_CLK</text>
<text x="201.2" y="127.3">SDMMC0_D3</text>
<text x="201.2" y="129.9">SDMMC0_CMD</text>
<text x="218" y="127.3">20</text>
<text x="220.3" y="129.9">20</text>
<text x="86.4" y="136.4">SDMMC0_CMD</text>
<text x="86.4" y="133.9">SDMMC0_CLK</text>
<text x="179.4" y="133.6">SDMMC0_D0</text>
<text x="179.4" y="136.2">SDMMC0_D1</text>
<text x="201" y="132.4">SDMMC0_CLK</text>
<text x="201" y="135">SDMMC0_D0</text>
<text x="201" y="137.5">SDMMC0_D1</text>
<text x="217.8" y="135">20</text>
<text x="217.8" y="137.5">20</text>
<text x="219.3" y="132.4">20</text>
</g>
<g font-size="1.8">
<text x="31.8" y="1.9">5</text>
<text x="90.1" y="1.9">4</text>
<text x="148.5" y="1.9">3</text>
<text x="206.9" y="1.9">2</text>
<text x="265.3" y="1.9">1</text>
<text x=".7" y="29.8">D</text>
<text x="295.1" y="29.8">D</text>
<text x=".7" y="80.9">C</text>
<text x="295.1" y="80.9">C</text>
<text x=".7" y="132.1">B</text>
<text x="295.1" y="132.1">B</text>
<text x=".7" y="183.3">A</text>
<text x="295.1" y="183.3">A</text>
<text x="31.8" y="209.2">5</text>
<text x="90.1" y="209.2">4</text>
<text x="148.5" y="209.2">3</text>
<text x="206.9" y="209.2">2</text>
<text x="265.3" y="209.2">1</text>
</g>
</svg>
